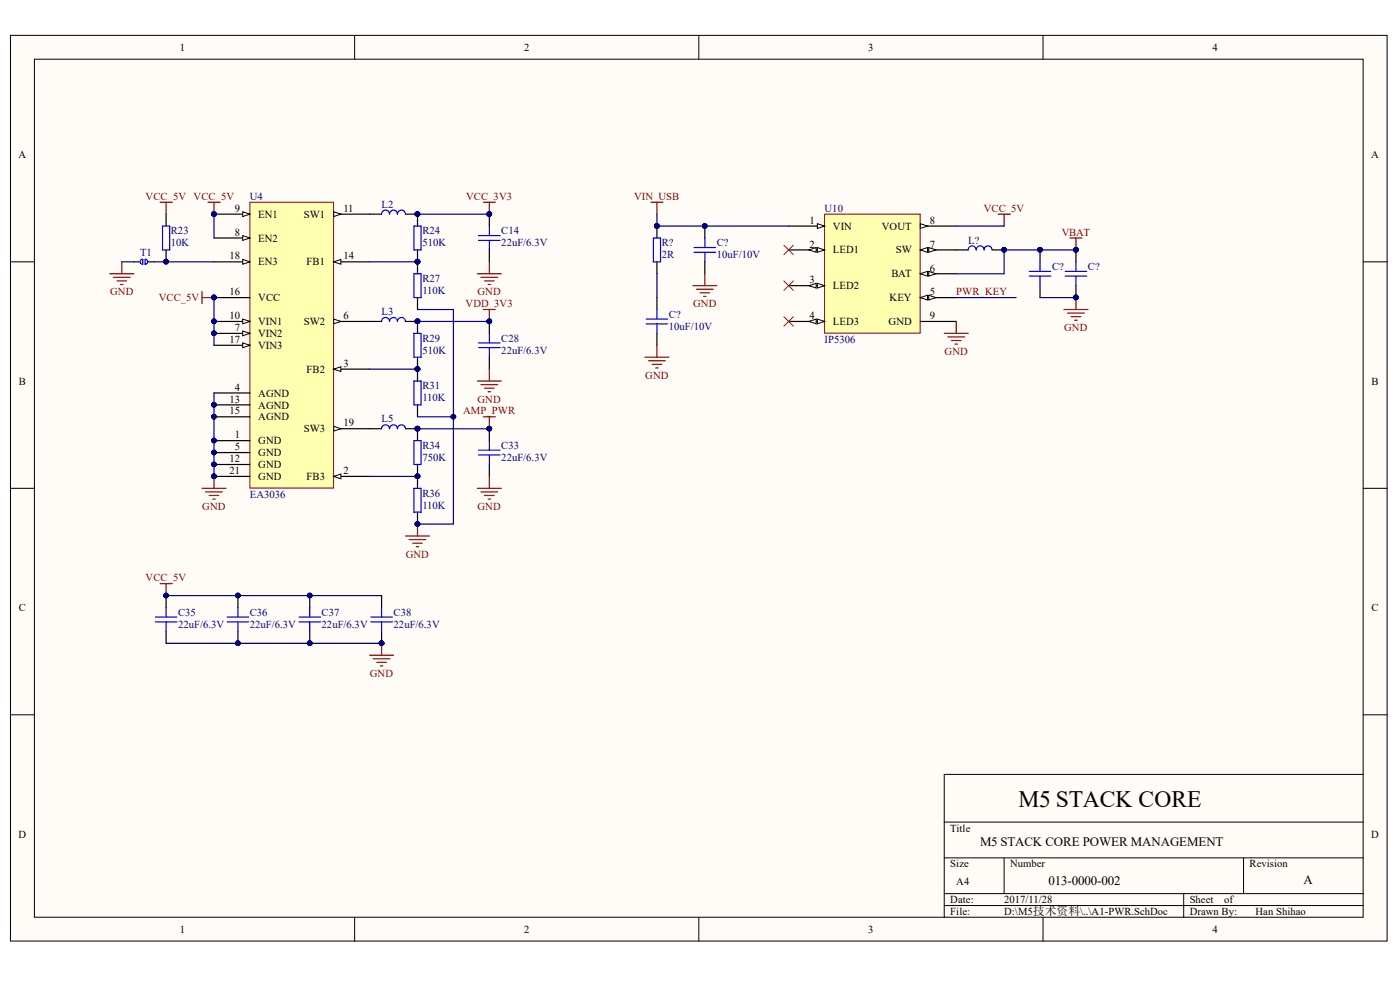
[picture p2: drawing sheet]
<svg xmlns="http://www.w3.org/2000/svg" width="288mm" height="202mm" viewBox="0 0 288 202" stroke-linecap="round" stroke-linejoin="round" font-family="sans-serif">
<g fill="#fffcf8" stroke="#000" stroke-width=".21">
<path d="M2.2 7.3h283v186h-283z"/>
<path d="M7.1 12.2h273.2v176.2h-273.2z"/>
</g>
<g fill="none" stroke="#000" stroke-width=".21">
<path d="M72.9 7.3v4.9M143.7 7.3v4.9M214.5 7.3v4.9M2.2 53.8h4.9M280.3 53.8h4.9M2.2 100.3h4.9M280.3 100.3h4.9M2.2 146.8h4.9M280.3 159.1h-86.1v9.8M280.3 146.8h4.9M194.2 168.9h86.1M194.2 176.2h86.1"/>
<path d="M194.2 168.9v19.6M206.5 176.2v7.4M255.7 176.2v7.4M72.9 188.5v4.9M143.7 188.5v4.9M194.2 183.6h86.1M194.2 186h86.1M214.5 188.5v4.9M243.4 183.6v4.9"/>
</g>
<path d="M51.4 41.5h17.2v58.8h-17.2z" fill="#ffffb0" stroke="#800000" stroke-width=".21"/>
<path d="M44 66h7.4M44 90.5h7.4M44 93h7.4M44 95.4h7.4M44 97.9h7.4M44 80.7h7.4M44 83.2h7.4M44 85.6h7.4" fill="none" stroke="#000" stroke-width=".25"/>
<g fill="#000080" stroke="#000080" stroke-width=".21">
<circle cx="44" cy="90.5" r=".47"/>
<circle cx="44" cy="92.9" r=".47"/>
<circle cx="44" cy="95.4" r=".47"/>
<circle cx="44" cy="97.8" r=".47"/>
<circle cx="44" cy="83.2" r=".47"/>
<circle cx="44" cy="85.6" r=".47"/>
</g>
<path d="M49.9 65.5l1.5 .5-1.5 .5z" fill="#fffcf8" stroke="#000" stroke-width=".21"/>
<circle cx="44" cy="66" r=".47" fill="#000080" stroke="#000080" stroke-width=".21"/>
<path d="M44 68.5h7.4" fill="none" stroke="#000" stroke-width=".25"/>
<path d="M49.9 68l1.5 .5-1.5 .5z" fill="#fffcf8" stroke="#000" stroke-width=".21"/>
<circle cx="44" cy="68.5" r=".47" fill="#000080" stroke="#000080" stroke-width=".21"/>
<path d="M44 70.9h7.4" fill="none" stroke="#000" stroke-width=".25"/>
<path d="M49.9 70.4l1.5 .5-1.5 .5z" fill="#fffcf8" stroke="#000" stroke-width=".21"/>
<path d="M68.6 44h7.4M44 61.1h7.4" fill="none" stroke="#000" stroke-width=".25"/>
<circle cx="44" cy="61.1" r=".48" fill="#000080" stroke="#000080" stroke-width=".21"/>
<path d="M68.6 43.5l1.5 .5-1.5 .5z" fill="#fffcf8" stroke="#000" stroke-width=".21"/>
<path d="M68.6 53.8h7.4" fill="none" stroke="#000" stroke-width=".25"/>
<path d="M68.6 53.8l1.5-.5v1z" fill="#fffcf8" stroke="#000" stroke-width=".21"/>
<path d="M68.6 66h7.4" fill="none" stroke="#000" stroke-width=".25"/>
<path d="M68.6 65.5l1.5 .5-1.5 .5z" fill="#fffcf8" stroke="#000" stroke-width=".21"/>
<path d="M68.6 75.8h7.4" fill="none" stroke="#000" stroke-width=".25"/>
<path d="M68.6 75.8l1.5-.5v1z" fill="#fffcf8" stroke="#000" stroke-width=".21"/>
<path d="M68.6 88.1h7.4" fill="none" stroke="#000" stroke-width=".25"/>
<path d="M68.6 87.6l1.5 .5-1.5 .5z" fill="#fffcf8" stroke="#000" stroke-width=".21"/>
<path d="M68.6 97.9h7.4" fill="none" stroke="#000" stroke-width=".25"/>
<path d="M68.6 97.9l1.5-.5v1z" fill="#fffcf8" stroke="#000" stroke-width=".21"/>
<path d="M44 44h7.4" fill="none" stroke="#000" stroke-width=".25"/>
<path d="M49.9 43.5l1.5 .5-1.5 .5z" fill="#fffcf8" stroke="#000" stroke-width=".21"/>
<circle cx="44" cy="44" r=".47" fill="#000080" stroke="#000080" stroke-width=".21"/>
<path d="M44 48.9h7.4" fill="none" stroke="#000" stroke-width=".25"/>
<path d="M49.9 48.4l1.5 .5-1.5 .5z" fill="#fffcf8" stroke="#000" stroke-width=".21"/>
<path d="M44 53.8h7.4" fill="none" stroke="#000" stroke-width=".25"/>
<path d="M49.9 53.3l1.5 .5-1.5 .5z" fill="#fffcf8" stroke="#000" stroke-width=".21"/>
<g fill="#000080" stroke="#000080" stroke-width=".21">
<circle cx="44" cy="90.5" r=".47"/>
<circle cx="44" cy="92.9" r=".47"/>
<circle cx="44" cy="95.4" r=".47"/>
<circle cx="44" cy="97.8" r=".47"/>
<circle cx="44" cy="83.2" r=".47"/>
<circle cx="44" cy="85.6" r=".47"/>
<circle cx="44" cy="66" r=".47"/>
<circle cx="44" cy="68.5" r=".47"/>
<circle cx="44" cy="61.1" r=".48"/>
<circle cx="44" cy="44" r=".47"/>
<circle cx="85.8" cy="44" r=".47"/>
<circle cx="85.8" cy="53.8" r=".48"/>
<circle cx="85.8" cy="66" r=".47"/>
<circle cx="85.8" cy="75.8" r=".47"/>
<circle cx="85.8" cy="88" r=".47"/>
<circle cx="85.8" cy="97.8" r=".47"/>
<circle cx="85.8" cy="107.6" r=".47"/>
<circle cx="100.6" cy="44" r=".47"/>
<circle cx="100.6" cy="66" r=".47"/>
<circle cx="100.6" cy="88" r=".47"/>
<circle cx="34.1" cy="53.8" r=".48"/>
<circle cx="34.1" cy="122.3" r=".47"/>
<circle cx="48.9" cy="122.3" r=".47"/>
<circle cx="48.9" cy="132.1" r=".47"/>
<circle cx="63.7" cy="122.3" r=".47"/>
<circle cx="63.7" cy="132.1" r=".47"/>
<circle cx="78.5" cy="132.1" r=".47"/>
<circle cx="93.2" cy="85.6" r=".47"/>
<circle cx="144.9" cy="46.4" r=".47"/>
<circle cx="135.1" cy="46.4" r=".47"/>
</g>
<g fill="none" stroke="#00f" stroke-width=".25">
<path d="M29.4 53.3a.51 .51 0 0 0-.6 .5 .51 .51 0 0 0 .6 .5v-1M29.8 53.3a.51 .51 0 0 1 .6 .5 .51 .51 0 0 1-.6 .5v-1M33.4 46.4h1.5v4.9h-1.5zM83.4 44a.81 .81 0 0 0-.9-.8 .81 .81 0 0 0-.8 .8 .81 .81 0 0 0-.8-.8 .81 .81 0 0 0-.8 .8 .82 .82 0 0 0-.8-.8 .82 .82 0 0 0-.8 .8M85.1 46.4h1.5v4.9h-1.5zM85.1 56.2h1.5v4.9h-1.5zM98.4 49.4h4.4M98.4 48.4h4.4M100.6 46.4v2M100.6 49.4v1.9M134.3 48.9h1.5v4.9h-1.5zM142.7 51.8h4.4"/>
<path d="M142.7 50.9h4.4M144.9 48.9v2M144.9 51.8v2M83.4 66a.81 .81 0 0 0-.9-.8 .81 .81 0 0 0-.8 .8 .81 .81 0 0 0-.8-.8 .81 .81 0 0 0-.8 .8 .82 .82 0 0 0-.8-.8 .82 .82 0 0 0-.8 .8M85.1 68.5h1.5v4.9h-1.5zM85.1 78.3h1.5v4.9h-1.5zM98.4 71.4h4.4M98.4 70.4h4.4M100.6 68.5v1.9M100.6 71.4v2M132.9 66.5h4.4M132.9 65.5h4.4"/>
<path d="M135.1 63.6v1.9M135.1 66.5v2M83.4 88.1a.81 .81 0 0 0-.9-.8 .81 .81 0 0 0-.8 .8 .81 .81 0 0 0-.8-.8 .81 .81 0 0 0-.8 .8 .82 .82 0 0 0-.8-.8 .82 .82 0 0 0-.8 .8M85.1 90.5h1.5v4.9h-1.5zM98.4 93.5h4.4M98.4 92.5h4.4M100.6 90.5v2M100.6 93.5v1.9M85.1 100.3h1.5v4.9h-1.5zM31.9 127.7h4.5M31.9 126.8h4.5M34.2 124.8v2"/>
<path d="M34.2 127.7v2M46.7 127.7h4.4M46.7 126.8h4.4M48.9 124.8v2M48.9 127.7v2M61.5 127.7h4.4M61.5 126.8h4.4M63.7 124.8v2M63.7 127.7v2M76.2 127.7h4.5M76.2 126.8h4.5M78.5 124.8v2"/>
<path d="M78.5 127.7v2"/>
</g>
<g fill="none" stroke="#000" stroke-width=".25">
<path d="M27.5 53.8h1.2M30.5 53.8h1.2M34.2 44v2.4M34.2 51.3v2.5M76 44h2.5M83.4 44h2.4v2.4M85.8 51.3v4.9M100.6 44v2.4M100.6 51.3v2.5M135.1 46.4v2.5M135.1 53.8v2.4M144.9 46.4v2.5"/>
<path d="M144.9 53.8v2.4M76 66h2.5M83.4 66h2.4v2.5M85.8 61.1v2.5M85.8 73.4v4.9M100.6 66v2.5M100.6 73.4v2.4M135.1 61.1v2.5M135.1 68.5v2.4M76 88.1h2.5M83.4 88.1h2.4v2.4M85.8 83.2v2.4"/>
<path d="M85.8 95.4v4.9M100.6 88.1v2.4M100.6 95.4v2.5M85.8 105.2v2.5M34.2 122.4v2.4M34.2 129.7v2.5M48.9 122.4v2.4M48.9 129.7v2.5M63.7 122.4v2.4M63.7 129.7v2.5M78.5 122.4v2.4M78.5 129.7v2.5"/>
</g>
<g fill="none" stroke="#800000" stroke-width=".25">
<path d="M22.6 56.2h4.9M23.3 57h3.5M24.1 57.7h1.9M24.8 58.4h.5M25 53.8v2.4M32.9 41.5h2.5M34.2 41.5v2.5M41.5 59.9v2.5M42.8 41.5h2.4M44 41.5v2.5M98.2 56.2h4.9M98.9 57h3.4"/>
<path d="M99.4 41.5h2.4M99.6 57.7h2M100.4 58.4h.5M100.6 41.5v2.5M100.6 53.8v2.4M133.8 41.5h2.5M135.1 41.5v2.5M142.5 58.7h4.9M143.2 59.4h3.4M144.9 56.2v2.5M41.5 61.1h2.5M98.2 78.3h4.9"/>
<path d="M98.9 79h3.4M99.4 63.6h2.4M99.6 79.7h2M100.6 63.6v2.4M100.6 75.8v2.5M132.6 73.4h4.9M133.4 74.1h3.4M134.1 74.8h2M134.8 75.6h.5M135.1 70.9v2.5M143.9 60.2h2M144.7 60.9h.5"/>
<path d="M44 97.9v2.4M99.4 85.6h2.4M100.4 80.5h.5M100.6 85.6v2.5M100.6 97.9v2.4M32.9 119.9h2.5M34.2 119.9v2.5M41.5 100.3h5M42.3 101.1h3.4M43 101.8h2M43.8 102.5h.4M83.4 110.1h4.9"/>
<path d="M84.1 110.8h3.5M84.9 111.6h1.9M85.6 112.3h.5M85.8 107.7v2.4M98.2 100.3h4.9M98.9 101.1h3.4M99.6 101.8h2M100.4 102.5h.5M76 134.6h4.9M76.7 135.3h3.5M77.5 136.1h1.9M78.2 136.8h.5"/>
<path d="M78.5 132.2v2.4"/>
</g>
<g fill="none" stroke="#000080" stroke-width=".25">
<path d="M25 53.8h2.5M31.7 53.8h12.3M44 44v4.9M76 53.8h9.8M85.8 44h14.8M44 61.1v9.8M76 75.8h9.8M85.8 63.6h7.4v22h-7.4M85.8 66h14.8M44 80.7v17.2M76 97.9h9.8M85.8 88.1h14.8"/>
<path d="M93.2 85.6v22.1h-7.4M34.2 122.4h44.3M34.2 132.2h44.3"/>
</g>
<path d="M169.5 44h19.7v24.4h-19.7z" fill="#ffffb0" stroke="#800000" stroke-width=".21"/>
<path d="M162.2 46.4h7.3" fill="none" stroke="#000" stroke-width=".25"/>
<path d="M168.1 46l1.4 .4-1.4 .5z" fill="#fffcf8" stroke="#000" stroke-width=".21"/>
<path d="M162.2 51.3h7.3" fill="none" stroke="#000" stroke-width=".25"/>
<g fill="#fffcf8" stroke="#000" stroke-width=".21">
<path d="M168.1 50.9l1.4 .4-1.4 .5z"/>
<path d="M166.3 51.3l1.5-.4v.9z"/>
</g>
<path d="M162.2 58.7h7.3" fill="none" stroke="#000" stroke-width=".25"/>
<g fill="#fffcf8" stroke="#000" stroke-width=".21">
<path d="M168.1 58.2l1.4 .5-1.4 .5z"/>
<path d="M166.3 58.7l1.5-.5v1z"/>
</g>
<path d="M162.2 66h7.3" fill="none" stroke="#000" stroke-width=".25"/>
<g fill="#fffcf8" stroke="#000" stroke-width=".21">
<path d="M168.1 65.5l1.4 .5-1.4 .5z"/>
<path d="M166.3 66l1.5-.5v1z"/>
</g>
<path d="M189.2 61.1h7.4" fill="none" stroke="#000" stroke-width=".25"/>
<g fill="#fffcf8" stroke="#000" stroke-width=".21">
<path d="M189.2 61.1l1.5-.5v1z"/>
<path d="M191 60.6l1.4 .5-1.4 .5z"/>
</g>
<path d="M189.2 56.2h7.4" fill="none" stroke="#000" stroke-width=".25"/>
<g fill="#fffcf8" stroke="#000" stroke-width=".21">
<path d="M189.2 56.2l1.5-.5v1z"/>
<path d="M191 55.7l1.4 .5-1.4 .5z"/>
</g>
<path d="M189.2 51.3h7.4" fill="none" stroke="#000" stroke-width=".25"/>
<g fill="#fffcf8" stroke="#000" stroke-width=".21">
<path d="M189.2 51.3l1.5-.4v.9z"/>
<path d="M191 50.9l1.4 .4-1.4 .5z"/>
</g>
<path d="M189.2 46.4h7.4" fill="none" stroke="#000" stroke-width=".25"/>
<path d="M189.2 46l1.5 .4-1.5 .5z" fill="#fffcf8" stroke="#000" stroke-width=".21"/>
<path d="M196.6 51.3h2.5M204 51.3h2.5M213.9 51.3v2.5M213.9 58.7v2.4M221.2 51.3v2.5M221.2 58.7v2.4M189.2 66h7.4" fill="none" stroke="#000" stroke-width=".25"/>
<path d="M200.7 51.3a.81 .81 0 0 0-.8-.8 .81 .81 0 0 0-.8 .8M202.3 51.3a.8 .8 0 0 0-.8-.8 .8 .8 0 0 0-.8 .8M204 51.3a.81 .81 0 0 0-.8-.8 .81 .81 0 0 0-.8 .8M211.6 56.7h4.5M211.6 55.7h4.5M213.9 53.8v1.9M213.9 56.7v2M219 56.7h4.5M219 55.7h4.5M221.2 53.8v1.9M221.2 56.7v2" fill="none" stroke="#00f" stroke-width=".25"/>
<g fill="#000080" stroke="#000080" stroke-width=".21">
<circle cx="206.5" cy="51.3" r=".48"/>
<circle cx="213.8" cy="51.3" r=".48"/>
<circle cx="221.2" cy="51.3" r=".48"/>
<circle cx="221.2" cy="61.1" r=".48"/>
<circle cx="135.1" cy="46.4" r=".47"/>
<circle cx="144.9" cy="46.4" r=".47"/>
</g>
<g fill="none" stroke="#800000" stroke-width=".25">
<path d="M205.2 44h2.5M206.5 44v2.4M220 48.9h2.5M221.2 48.9v2.4M194.2 68.5h4.9M194.9 69.2h3.4M195.6 70h2M196.4 70.7h.5M196.6 66v2.5M218.8 63.6h4.9M219.5 64.3h3.5M220.3 65.1h1.9"/>
<path d="M221 65.8h.5M221.2 61.1v2.5"/>
</g>
<path d="M135.1 44v2.4h27.1M135.1 56.2v4.9M196.6 46.4h9.9M221.2 51.3h-14.7v4.9h-9.9M196.6 61.1h12.3M213.9 61.1h7.3" fill="none" stroke="#000080" stroke-width=".25"/>
<path d="M161.2 50.4l1.9 1.9M161.2 57.7l1.9 2M163.1 50.4l-1.9 1.9M163.1 57.7l-1.9 2M161.2 65.1l1.9 1.9M163.1 65.1l-1.9 1.9" fill="none" stroke="#f00" stroke-width=".21"/>
<text font-size="4.8" x="209.4" y="165.9">M5 STACK CORE</text>
<g font-size="2.7">
<text x="201.5" y="173.7">M5 STACK CORE POWER MANAGEMENT</text>
<text x="215.6" y="181.8">013-0000-002</text>
<text x="268" y="181.5">A</text>
</g>
<g font-size="2.2">
<text x="37" y="10.4">1</text>
<text x="107.8" y="10.4">2</text>
<text x="178.5" y="10.4">3</text>
<text x="249.3" y="10.4">4</text>
<text x="3.8" y="32.5">A</text>
<text x="282" y="32.5">A</text>
<text x="48.3" y="43.5">9</text>
<text x="53.1" y="44.7">EN1</text>
<text x="62.5" y="44.7">SW1</text>
<text x="70.6" y="43.5">11</text>
<text x="166.5" y="46">1</text>
<text x="171.3" y="47.2">VIN</text>
<text x="181.3" y="47.2">VOUT</text>
<text x="191.2" y="46">8</text>
<text x="47.2" y="53.3">18</text>
<text x="48.3" y="48.4">8</text>
<text x="53.1" y="49.6">EN2</text>
<text x="70.6" y="53.3">14</text>
<text x="166.5" y="50.9">2</text>
<text x="171.3" y="52.1">LED1</text>
<text x="184.2" y="52.1">SW</text>
<text x="191.2" y="50.9">7</text>
<text x="53.1" y="54.5">EN3</text>
<text x="63.1" y="54.5">FB1</text>
<text x="166.5" y="58.2">3</text>
<text x="171.3" y="59.4">LED2</text>
<text x="183.3" y="57">BAT</text>
<text x="191.2" y="55.8">6</text>
<text x="47.2" y="65.6">10</text>
<text x="47.2" y="60.7">16</text>
<text x="53.1" y="61.9">VCC</text>
<text x="70.6" y="65.6">6</text>
<text x="166.5" y="65.6">4</text>
<text x="182.9" y="61.9">KEY</text>
<text x="191.2" y="60.7">5</text>
<text x="191.2" y="65.6">9</text>
<text x="47.2" y="70.4">17</text>
<text x="48.3" y="68">7</text>
<text x="53.1" y="66.8">VIN1</text>
<text x="53.1" y="69.2">VIN2</text>
<text x="53.1" y="71.7">VIN3</text>
<text x="62.5" y="66.8">SW2</text>
<text x="171.3" y="66.8">LED3</text>
<text x="182.7" y="66.8">GND</text>
<text x="63.1" y="76.6">FB2</text>
<text x="70.6" y="75.4">3</text>
<text x="3.9" y="79">B</text>
<text x="47.2" y="82.7">13</text>
<text x="48.3" y="80.3">4</text>
<text x="53.1" y="81.5">AGND</text>
<text x="53.1" y="83.9">AGND</text>
<text x="282" y="79">B</text>
<text x="47.2" y="85.1">15</text>
<text x="53.1" y="86.4">AGND</text>
<text x="62.5" y="88.8">SW3</text>
<text x="70.6" y="87.6">19</text>
<text x="47.2" y="95">12</text>
<text x="48.3" y="90">1</text>
<text x="48.3" y="92.5">5</text>
<text x="53.1" y="91.3">GND</text>
<text x="53.1" y="93.7">GND</text>
<text x="47.2" y="97.4">21</text>
<text x="53.1" y="96.2">GND</text>
<text x="53.1" y="98.6">GND</text>
<text x="63.1" y="98.6">FB3</text>
<text x="70.6" y="97.4">2</text>
<text x="3.9" y="125.5">C</text>
<text x="282" y="125.5">C</text>
<text x="3.8" y="172.1">D</text>
<text x="195.4" y="170.9">Title</text>
<text x="282" y="172.1">D</text>
<text x="195.4" y="178.2">Size</text>
<text x="207.7" y="178.2">Number</text>
<text x="256.9" y="178.2">Revision</text>
<text x="195.4" y="185.5">Date:</text>
<text x="196.6" y="181.9">A4</text>
<text x="206.5" y="185.5">2017/11/28</text>
<text x="244.6" y="185.5">Sheet</text>
<text x="251.7" y="185.5">of</text>
<text x="37" y="191.7">1</text>
<text x="107.8" y="191.7">2</text>
<text x="178.5" y="191.7">3</text>
<text x="195.4" y="188">File:</text>
<text x="206.5" y="188">D:\M5技术资料\..\A1-PWR.SchDoc</text>
<text x="244.6" y="188">Drawn By:</text>
<text x="249.3" y="191.7">4</text>
<text x="258.2" y="188">Han Shihao</text>
</g>
<g font-size="2.2" fill="#800000">
<text x="29.9" y="41.1">VCC_5V</text>
<text x="39.8" y="41.1">VCC_5V</text>
<text x="95.9" y="41.1">VCC_3V3</text>
<text x="130.4" y="41.1">VIN_USB</text>
<text x="202.3" y="43.5">VCC_5V</text>
<text x="218.4" y="48.4">VBAT</text>
<text x="22.6" y="60.7">GND</text>
<text x="32.6" y="61.9">VCC_5V</text>
<text x="95.7" y="63.1">VDD_3V3</text>
<text x="98.2" y="60.7">GND</text>
<text x="142.5" y="63.1">GND</text>
<text x="196.6" y="60.7">PWR_KEY</text>
<text x="218.8" y="68">GND</text>
<text x="132.7" y="77.8">GND</text>
<text x="194.2" y="72.9">GND</text>
<text x="98.2" y="82.7">GND</text>
<text x="95.2" y="85.1">AMP_PWR</text>
<text x="41.6" y="104.7">GND</text>
<text x="98.2" y="104.7">GND</text>
<text x="29.9" y="119.4">VCC_5V</text>
<text x="83.4" y="114.5">GND</text>
<text x="76" y="139">GND</text>
</g>
<g font-size="2.2" fill="#000080">
<text x="51.4" y="41.1">U4</text>
<text x="78.4" y="42.7">L2</text>
<text x="169.6" y="43.5">U10</text>
<text x="28.8" y="52.6">T1</text>
<text x="35.1" y="48.2">R23</text>
<text x="35.1" y="50.6">10K</text>
<text x="86.8" y="48.2">R24</text>
<text x="86.8" y="50.6">510K</text>
<text x="103.1" y="48.2">C14</text>
<text x="103.1" y="50.6">22uF/6.3V</text>
<text x="136.1" y="50.6">R?</text>
<text x="136.1" y="53.1">2R</text>
<text x="147.4" y="50.6">C?</text>
<text x="147.4" y="53.1">10uF/10V</text>
<text x="199.1" y="50">L?</text>
<text x="86.8" y="58">R27</text>
<text x="216.3" y="55.5">C?</text>
<text x="223.7" y="55.5">C?</text>
<text x="78.4" y="64.8">L3</text>
<text x="86.8" y="60.4">110K</text>
<text x="137.5" y="65.3">C?</text>
<text x="86.8" y="70.2">R29</text>
<text x="103.1" y="70.2">C28</text>
<text x="137.5" y="67.7">10uF/10V</text>
<text x="169.6" y="70.4">IP5306</text>
<text x="86.8" y="72.7">510K</text>
<text x="103.1" y="72.7">22uF/6.3V</text>
<text x="86.8" y="80">R31</text>
<text x="86.8" y="82.4">110K</text>
<text x="78.4" y="86.8">L5</text>
<text x="86.8" y="92.3">R34</text>
<text x="86.8" y="94.7">750K</text>
<text x="103.1" y="92.3">C33</text>
<text x="103.1" y="94.7">22uF/6.3V</text>
<text x="51.4" y="102.3">EA3036</text>
<text x="86.8" y="102">R36</text>
<text x="86.8" y="104.5">110K</text>
<text x="36.6" y="126.5">C35</text>
<text x="36.6" y="129">22uF/6.3V</text>
<text x="51.4" y="126.5">C36</text>
<text x="51.4" y="129">22uF/6.3V</text>
<text x="66.1" y="126.5">C37</text>
<text x="66.1" y="129">22uF/6.3V</text>
<text x="80.9" y="126.5">C38</text>
<text x="80.9" y="129">22uF/6.3V</text>
</g>
</svg>
